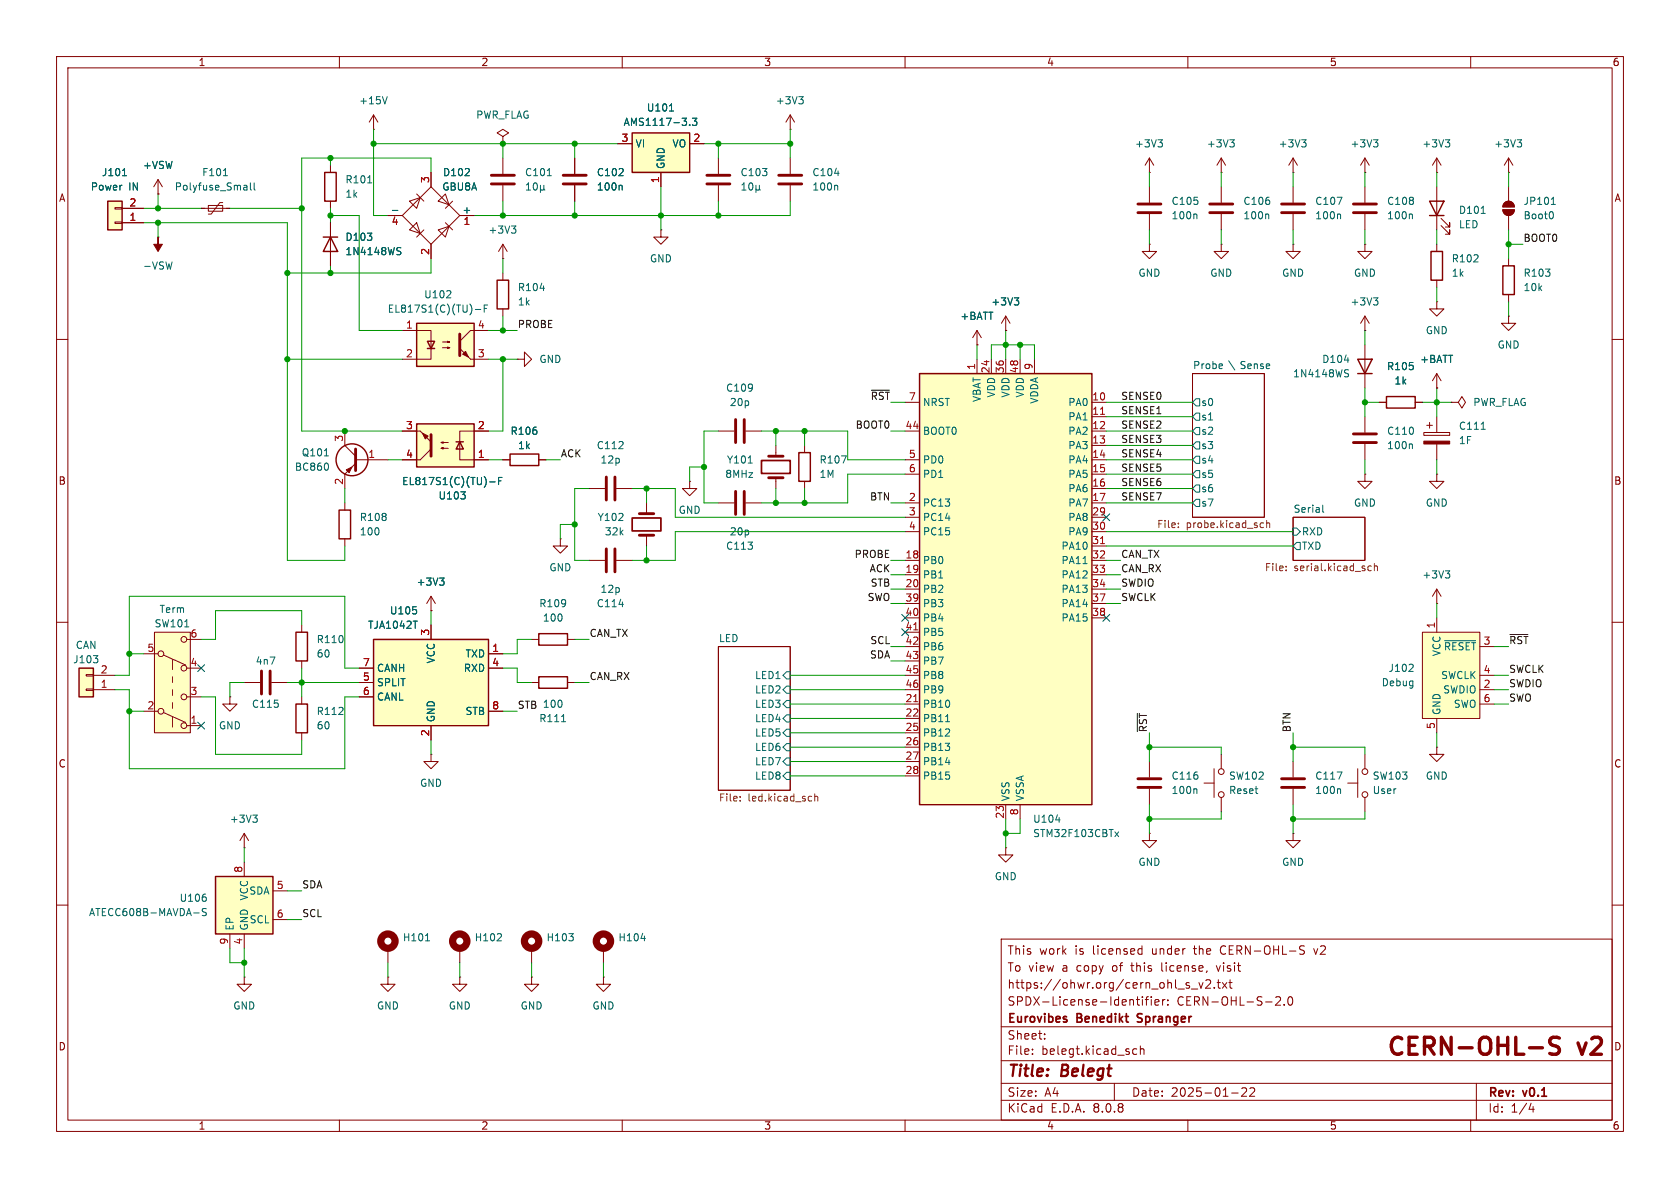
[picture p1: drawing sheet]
<svg xmlns="http://www.w3.org/2000/svg" width="297mm" height="210mm" viewBox="0 0 297 210" stroke-linecap="round" stroke-linejoin="round" font-family="sans-serif">
<g fill="none" stroke="#840000" stroke-width=".18">
<path d="M10 10h277v190h-277zM12 12h273v186h-273zM60 10v2M110 10v2M160 10v2M210 10v2M260 10v2M10 60h2M210.8 66h12.7v25.4h-12.7zM285 60h2M228.6 91.4h12.7v7.7h-12.7zM10 110h2"/>
<path d="M127 114.3h12.7v25.4h-12.7zM285 110h2M10 160h2M177 166h108v32h-108zM200.9 176.7h.6M201.3 177.7h.2M201.5 167.7l.4 .1M201.9 167.2v1.5M201.9 168.6l-.4 .1M202 176.2v.1M202 176.7v1M202.5 176.7h.5"/>
<path d="M203 176.2l-.3 .2v1.3M203.5 176.2v.1M203.5 176.7v1M204.2 177.2l.7-.1-.1-.3-.4-.1-.2 .2v.7h.6M205.5 176.7v1M206 176.7l-.3 .1-.2 .2M206.5 177.6v.1M206.5 176.8v.1M209.9 174.2l.3 .1 .1 .2-.2 .2h-.3M209.9 173.7l.3 .1M210.6 174.8h1.1M212 173.7l.3 1 .4-1"/>
<path d="M213.2 173.3l.5-.1 .3 .1v.3l-.9 1.1h.9M214.7 174.6v.1M215 170.7l.4 1M215.2 173.7h.5M215.4 173.2v1.3l.3 .2M216.1 173.7l.8 1M216.9 173.7l-.8 1M217.2 173.7h.6M217.5 173.2v1.3l.3 .2M225.5 176.3l.6-.1 .2 .1 .1 .3-.9 1.1h.9M227 177.6v.1M227.8 176.3l.2-.1a.81 .81 0 0 1 .6 .6 .81 .81 0 0 1-.3 .8l-.1 .1a.81 .81 0 0 1-.4-1.4z"/>
<path d="M229.9 167.8l.6 .3 .1 .3-.3 .3-.6-.1M229.9 167.3h.7M232.2 167.7l.4 1M285 160h2M60 198v2M110 198v2M160 198v2M177 194.5h108M177 191.5h108M177 187.5h108M177 181.5h108M182.5 186.3v.1"/>
<path d="M182.5 185.5v.1M184.7 183.6v.1M184.7 182.8v.1M197 191.5v3M201 185.5l-.5-.1-.3 .3v.4l.2 .2h.6M201.6 185.5l.2-.1 .4 .1v.9M201.6 184.9v1.5M210 198v2M217.7 193.2h1.2M219.5 192.4l.6-.1 .2 .1 .1 .3-.9 1.1h.9M221 192.4l.5-.1 .2 .1 .1 .3-.9 1.1h.9M260 198v2"/>
<path d="M261 191.5v6.5M270.7 195l-.4 1.1h.9M271 195.6v1"/>
</g>
<path d="M201.1 179.3v.5M201.1 180.6l.2 .1" fill="none" stroke="#840000" stroke-width=".3"/>
<path d="M270.4 185.2h2.3M275.7 183.5l-.4-.1h-.8a.73 .73 0 0 0-.5 .7 .73 .73 0 0 0 .5 .7 1.1 1.1 0 0 1 1.2 .7 .77 .77 0 0 1-.6 .9h-.7l-.4-.2" fill="none" stroke="#840000" stroke-width=".6"/>
<g fill="none" stroke="#006464" stroke-width=".18">
<path d="M211.5 75.6h.6v1.2h-.6l-.7-.6zM211.5 73h.6v1.3h-.6l-.7-.6zM211.5 78.1h.6v1.3h-.6l-.7-.7zM211.5 70.5h.6v1.3h-.6l-.7-.7zM216.1 64.4v.2l-.6 .1M211.5 85.7h.6v1.3h-.6l-.7-.6zM211.5 88.3h.6v1.2h-.6l-.7-.6zM211.5 80.6h.6v1.3h-.6l-.7-.6zM211.5 83.2h.6v1.3h-.6l-.7-.7zM228.6 93.3h.6l.7 .7-.7 .6h-.6zM229.2 95.9h.7v1.3h-.7l-.6-.7zM233.8 89.3v1.1l.2 .2"/>
<path d="M139.1 118.7h.6v1.3h-.6l-.7-.6zM139.1 131.4h.6v1.3h-.6l-.7-.6zM139.1 128.9h.6v1.3h-.6l-.7-.7zM139.1 136.5h.6v1.3h-.6l-.7-.6zM139.1 134h.6v1.3h-.6l-.7-.7zM139.1 121.3h.6v1.3h-.6l-.7-.7zM139.1 123.8h.6v1.3h-.6l-.7-.6zM139.1 126.4h.6v1.2h-.6l-.7-.6z"/>
</g>
<g fill="none" stroke="#725600" stroke-width=".18">
<path d="M208.3 93.1v.2M208.3 92.5v.1M223 92.4l.4 .1M223.4 93.2l-.4 .1M223.9 92.5l.2-.1 .3 .1 .1 .8M223.9 92v1.3M243 99.6v1.3M227.4 100.8v.1M227.4 100.1v.1M241.8 100.6l.3 .3 .3-.1M242.4 100.1l-.3-.1-.3 .3M243 100.2l.2-.2 .3 .1v.8"/>
<path d="M130.8 141.5v.1M130.8 140.8v.1M143.4 140.8h.1M143.5 141.5l-.1 .1M144 140.3v1.3M144 140.9l.2-.1h.3l.1 .8"/>
</g>
<path d="M38.1 154.9h10.2v10.2h-10.2z" fill="#ffffc2"/>
<path d="M38.1 154.9h10.2v10.2h-10.2z" fill="none" stroke="#840000" stroke-width=".25"/>
<path d="M43.2 152.4v2.5M48.3 157.5h2.5M40.6 165.1v2.5M43.2 165.1v2.5M48.3 162.6h2.5" fill="none" stroke="#840000" stroke-width=".18"/>
<path d="M36.4 158.7v.5M34.2 161.4h1M36.5 160.7l-.5-.1-.2 .1v.4l.6 .2 .1 .3-.3 .3-.4-.1" fill="none" stroke="#006464" stroke-width=".18"/>
<path d="M14 118.1h2.5v5.1h-2.5z" fill="#ffffc2"/>
<path d="M15.2 119.3h1.3v.2h-1.3zM16.5 119.4h3.8M15.2 121.8h1.3v.2h-1.3zM16.5 121.9h3.8" fill="none" stroke="#840000" stroke-width=".18"/>
<path d="M14 118.1h2.5v5.1h-2.5z" fill="none" stroke="#840000" stroke-width=".25"/>
<path d="M16.5 115.9h.8l-.4 .5M17.2 116.4l.1 .2-.1 .5" fill="none" stroke="#006464" stroke-width=".18"/>
<path d="M27.3 111.8h6.4v17.7h-6.4z" fill="#ffffc2"/>
<g fill="none" stroke="#840000" stroke-width=".18">
<path d="M127 27.9v2.8M127 32.8v2.8M139.7 27.9v2.8M139.7 32.8v2.8M27.9 41.9h.1M172.7 58.4l-.7 1.3M172.7 58.4v2.6M172.7 58.4l.8 1.3M177.8 58.4h.1M177.8 55.9l-.8 1.3M177.8 55.9v2.5M177.8 55.9l.8 1.3"/>
<path d="M127 76.2h2.8M131.8 76.2h2.8M137.2 78.7v1.9M142.2 78.7v1.3M172.7 61h.1M99.1 95.3v1.2h1.2l-1.2 1.3-1.3-1.3h1.3M99.1 95.3h.1M121.9 85.1v1.3h1.3l-1.3 1.2-1.3-1.2h1.3M121.9 85.1h.1M137.2 84.5v1.9M142.2 85.1v1.3M25.4 115.6h2.5"/>
<path d="M27.3 111.8h6.4v17.7h-6.4zM29 115.8l3.8 1.8M30.5 116.6v1.8M30.5 119.6v1.1M33 118.1h2.6M33 113h2.6M53.3 110.5v1.3M53.3 116.8v1.3M25.4 125.7h2.5M29 126l3.8 1.7M30.5 121.9v1M30.5 124.2v1"/>
<path d="M30.5 126.7v1.8M33 128.3h2.6M33 123.2h2.6M40.6 123.2v1.3h-1.2l1.2 1.2 1.3-1.2h-1.3M40.6 123.2h.1M43.2 120.7h2.8M48 120.7h2.8M53.3 123.2v1.3M53.3 129.5v1.3M203.2 134.6v2.8M203.2 139.4v2.8M177.8 149.9v1.2h1.3l-1.3 1.3-1.3-1.3h1.3"/>
<path d="M177.8 149.9h.1M203.2 147.3v1.3h1.3l-1.3 1.3-1.3-1.3h1.3M203.2 147.3h.1"/>
<circle cx="28.4" cy="115.6" r=".51"/>
<circle cx="32.5" cy="118.1" r=".51"/>
<circle cx="32.5" cy="113" r=".51"/>
<circle cx="28.4" cy="125.7" r=".51"/>
<circle cx="32.5" cy="123.2" r=".51"/>
<circle cx="32.5" cy="128.3" r=".51"/>
</g>
<g fill="none" stroke="#006464" stroke-width=".18">
<path d="M131.2 33.6h.7M131.2 32.7l.3-.4v1.3M132.6 32.4l.1-.1a.68 .68 0 0 1 .4 .7 .68 .68 0 0 1-.4 .6 .84 .84 0 0 1-.1-1.2zM133.6 33.4l.2 .2h.3l.1-.2M133.6 32.8v1.2M134.2 33.4l.2 .2M134.2 32.8v.6M147.6 30.6h.7M147.9 32.8l.2 .1v.7M30.4 46.3l-.3 1.3M179.3 52.6h.8l-.4 .5M179.9 53.1l.2 .3v.3l-.2 .2"/>
<path d="M132.3 81.9h.7M148.8 80.6h.8l-.5 1.3M32.7 110.8h.7M211.4 139.4l.2 .2v.7"/>
</g>
<path d="M141.2 80h2.1v5.1h-2.1zM52.3 111.8h2.1v5h-2.1zM52.3 124.5h2.1v5h-2.1z" fill="none" stroke="#840000" stroke-width=".25"/>
<path d="M125 32.5h4M125 31h4M137.7 32.5h4M137.7 31h4M130 74.2v4M131.6 74.2v4M135.9 84.5h2.5M135.9 80.6h2.5M46.2 118.6v4.1M47.8 118.6v4.1M201.2 139.2h4M201.2 137.7h4" fill="none" stroke="#840000" stroke-width=".51"/>
<path d="M134.6 81.4h5.1v2.3h-5.1z" fill="none" stroke="#840000" stroke-width=".3"/>
<path d="M27.9 41.9v1.3h.8l-.8 1.3-.7-1.3h.7z" fill="#840000" stroke="#840000" stroke-width=".18"/>
<path d="M73.7 57.2h10.1v7.6h-10.1z" fill="#ffffc2"/>
<path d="M73.7 57.2h10.1v7.6h-10.1zM75.6 60.3h1.2l-.6 1.3zM75.6 61.6h1.2M90.2 80.3h5v2h-5z" fill="none" stroke="#840000" stroke-width=".25"/>
<path d="M71.1 58.4h5.1v3.3M86.4 58.4h-3.2l-1.9 1.9M76.2 61.6v1.9h-5.1M78.2 61.5h1.3l-.4 .1v-.3l.4 .2M78.2 60.5h1.3l-.4 .1v-.3l.4 .2M83.2 63.5h3.2M88.9 81.3h1.3M95.2 81.3h1.3" fill="none" stroke="#840000" stroke-width=".18"/>
<g fill="#840000" stroke="#840000" stroke-width=".18">
<path d="M81.3 61.6l1.9 1.9z"/>
<path d="M82.3 62.1l.5 1-1-.5z"/>
</g>
<path d="M81.3 59.1v3.8" fill="none" stroke="#840000" stroke-width=".51"/>
<path d="M78.9 52.6h.8M79.6 51.5v.4M84 54.7h1M85.6 54.5h.4M86.2 53.9h-.6v1.3" fill="none" stroke="#006464" stroke-width=".18"/>
<path d="M73.7 74.9h10.1v7.7h-10.1z" fill="#ffffc2"/>
<path d="M87.9 49.5h2v5.1h-2zM73.7 74.9h10.1v7.7h-10.1zM80.6 78.1h1.3M81.3 78.1l.6 1.3h-1.3zM59.9 90.2h2.1v5.1h-2.1z" fill="none" stroke="#840000" stroke-width=".25"/>
<g fill="none" stroke="#840000" stroke-width=".18">
<path d="M27.9 34.3h.1M27.9 31.8l-.7 1.2M27.9 31.8v2.5M27.9 31.8l.8 1.2M35.6 36.8h5M36.8 36.3h2.6v1h-2.6zM39.4 35.8h-.5l-1.6 2h-.5M88.9 48.3v1.2M88.9 54.6v1.3M71.1 76.2h3.2M76.2 79.4l-1.9 1.9h-3.2M78 78.2l.4 .2v-.3l-.4 .1h1.2"/>
<path d="M78 79.2l.4 .2v-.3l-.4 .1h1.2M81.3 78v3.3h5.1M86.4 76.2h-5.1v1.9M91.4 63.5h1.3v-1.3l1.3 1.3-1.3 1.3v-1.3M91.4 63.5h.1M61 88.9v1.3M61 95.3v1.2M228.6 147.3v1.3h1.3l-1.3 1.3-1.3-1.3h1.3M228.6 147.3h.1"/>
</g>
<g fill="#840000" stroke="#840000" stroke-width=".18">
<path d="M74.3 76.2l1.9 1.9z"/>
<path d="M74.7 76.6l1 .5-.5 .5z"/>
</g>
<path d="M76.2 76.8v3.8" fill="none" stroke="#840000" stroke-width=".51"/>
<path d="M39.5 31.1h.7M43.5 32.8l.2 .1v.7M43.7 33.5l-.5 .1M43.7 33.1h-.5M44.3 32.3v1.1l.1 .2M44.9 32.3v1.1l.2 .2M95.5 51h.8M81.5 86.9h.7l-.4 .5M82.2 87.5v.6M86.6 85.2h.9M88.1 85h.5M88.7 84.4h-.6v1.3" fill="none" stroke="#006464" stroke-width=".18"/>
<path d="M19 35.6h2.6v5h-2.6z" fill="#ffffc2"/>
<g fill="none" stroke="#840000" stroke-width=".18">
<path d="M20.3 36.7h1.3v.3h-1.3zM20.3 39.2h1.3v.3h-1.3zM21.6 39.4h3.8M21.6 36.8h3.8M58.4 29.2v1.3M58.4 35.6v1.2M58.4 39.4v7.6M66 22.9h.1M66 20.3l-.7 1.3M66 20.3v2.6M66 20.3l.8 1.3M68.6 38.1h2.5"/>
<path d="M72.4 35.6l1.9-.7-.6 1.9zM73.7 39.4l.6 1.9-1.9-.7zM73.7 34.3l1.2 1.3M76.2 33l5.1 5.1-5.1 5.1-5.1-5.1zM76.2 30.5v2.5M77.5 35.6l1.2-1.3 .7 1.9zM78.7 39.4l1.3 1.2M80 35.6l-1.3 1.2M81.3 38.1h2.5M88.9 24.1l1-.6-1-.6-1 .6 1 .6v1.3M88.9 25.4h.1M88.9 27.9v2.8"/>
<path d="M88.9 32.8v2.8M228.6 30.5h.1M228.6 27.9v2.6M228.6 33v2.8M228.6 37.8v2.8M228.6 27.9l-.8 1.3M228.6 27.9l.8 1.3M241.3 30.5h.1M241.3 27.9l-.8 1.3M241.3 27.9v2.6M241.3 33v2.8M241.3 37.8v2.8"/>
<path d="M241.3 27.9l.8 1.3M254 30.5h.1M254 27.9v2.6M254 33v7.6M254 27.9l-.8 1.3M254 27.9l.8 1.3M254.8 39.9l1.5 1.5v-.8v.8h-.8M254.8 38.6l1.5 1.5v-.7v.7h-.8M265.7 37.1h2a1.02 1.02 0 0 1-1 1 1.02 1.02 0 0 1-1-1zM266 35.9a1.02 1.02 0 0 1 1.1-.3 1.02 1.02 0 0 1 .6 1h-2zM266.7 30.5h.1M266.7 27.9l-.8 1.3"/>
<path d="M266.7 27.9v2.6M266.7 33v2.6M266.7 38.1v2.5M266.7 27.9l.8 1.3M74.9 40.6l-1.2 1.3M76.2 43.2v2.5M77.5 40.6l1.9-.6-.7 1.9zM88.9 45.7h.1M88.9 43.2v2.5M88.9 43.2l-.8 1.3M88.9 43.2l.8 1.3M228.6 43.2v1.3h1.3l-1.3 1.2-1.3-1.2h1.3"/>
<path d="M228.6 43.2h.1M241.3 43.2v1.3h1.3l-1.3 1.2-1.3-1.2h1.3M241.3 43.2h.1M254 53.3v1.3h1.3l-1.3 1.3-1.3-1.3h1.3M254 53.3h.1M254 43.2v1.3M254 49.5v1.3M266.7 45.7v1.3M266.7 52.1v1.2M254 68.6h.1M254 66l-.8 1.3M254 66v2.6"/>
<path d="M254 66l.8 1.3M256.5 71.1h1.3l.6-1 .7 1-.7 1-.6-1M256.5 71.1h.1M254 106.7h.1M254 104.1v2.6M254 104.1l-.8 1.3M254 104.1l.8 1.3M43.2 149.9h.1M43.2 147.3l-.8 1.3M43.2 147.3v2.6M43.2 147.3l.7 1.3"/>
</g>
<path d="M19 35.6h2.6v5h-2.6zM57.4 30.5h2v5.1h-2zM252.7 35.6h2.6l-1.3 2.5zM252.7 38.1h2.6M57.1 41.9h2.6M58.4 41.9l1.3 2.6h-2.6zM253 44.5h2v5h-2zM265.7 47h2v5.1h-2z" fill="none" stroke="#840000" stroke-width=".25"/>
<g fill="none" stroke="#006464" stroke-width=".18">
<path d="M68.5 17.1l-.5 1.3M21.7 31.1h.7M65 32.3h.7M69.4 37.2h.9M90.4 39.9h.8l-.4 .5M93.1 33.6h.7M93.1 32.7l.3-.4v1.3M94.5 32.4l.1-.1a.68 .68 0 0 1 .4 .7 .68 .68 0 0 1-.4 .6 .84 .84 0 0 1-.1-1.2zM95.5 33.4l.2 .2h.3l.1-.2M95.5 32.8v1.2M96.1 33.4l.2 .2M96.1 32.8v.6"/>
<path d="M96.8 31.1h.7M230.1 24.7h.8l-.4 .5M230.7 25.2l.2 .2v.3l-.2 .3M236.4 34.9h.8l-.5 1.2M236.8 37.8l.2 .2v.7M242.8 24.7h.8l-.4 .5M243.4 25.2l.2 .2v.3l-.2 .3M249.5 37.8l.2 .2v.7M255.5 24.7h.8l-.4 .5M256.1 25.2l.2 .2v.3l-.2 .3M261.9 37.7h.7M268.2 24.7h.8l-.4 .5"/>
<path d="M268.8 25.2l.2 .2v.3l-.2 .3M274.2 36.1h.8M274.3 37.4a.79 .79 0 0 1 0 1.3M274.5 35.1l.1-.2v1.2M70.4 44.4l.3 .1 .2 .3-.3 .2h-.3M70.4 43.8h.5M91 40.4l.2 .3v.3l-.2 .2M255.5 100.9h.8l-.4 .5M256.1 101.4l.2 .2v.3l-.2 .3M44.7 144.1h.8l-.4 .5M45.2 144.6l.3 .2v.3l-.3 .3"/>
</g>
<path d="M86.9 32.5h4M86.9 31h4M226.6 37.6h4M226.6 36.1h4M239.3 37.6h4M239.3 36.1h4" fill="none" stroke="#840000" stroke-width=".51"/>
<g fill="#840000" stroke="#840000" stroke-width=".18">
<path d="M265.7 37.1h2a1.02 1.02 0 0 1-1 1 1.02 1.02 0 0 1-1-1z"/>
<path d="M266 35.9a1.02 1.02 0 0 1 1.1-.3 1.02 1.02 0 0 1 .6 1h-2z"/>
</g>
<path d="M251.5 111.8h10.1v15.2h-10.1z" fill="#ffffc2"/>
<g fill="none" stroke="#840000" stroke-width=".18">
<path d="M251.5 111.8h10.1v15.2h-10.1zM254 109.2v2.6M261.6 114.3h2.6M261.6 119.4h2.6M238.3 138.4h1.7M240 135.9v5.1M241.3 133.4v2.5M254 132.1v1.3h1.3l-1.3 1.2-1.3-1.2h1.3M254 132.1h.1M254 127v2.5M261.6 121.9h2.6M261.6 124.5h2.6"/>
<path d="M241.3 141v2.5"/>
<circle cx="241.3" cy="136.4" r=".51"/>
<circle cx="241.3" cy="140.5" r=".51"/>
</g>
<path d="M249.7 117.5l.1 .2v.3l-.7 .7h.7M255.4 113.3h5.5" fill="none" stroke="#006464" stroke-width=".18"/>
<path d="M162.6 66h30.4v76.2h-30.4z" fill="#ffffc2"/>
<path d="M162.6 66h30.4v76.2h-30.4zM240 63.5h2.6l-1.3 2.5zM240 66h2.6M245.1 70.1h5.1v2h-5.1z" fill="none" stroke="#840000" stroke-width=".25"/>
<g fill="none" stroke="#840000" stroke-width=".18">
<path d="M203.2 30.5h.1M203.2 27.9l-.8 1.3M203.2 27.9v2.6M203.2 33v2.8M203.2 37.8v2.8M203.2 27.9l.8 1.3M215.9 30.5h.1M215.9 27.9l-.8 1.3M215.9 27.9v2.6M215.9 33v2.8M215.9 37.8v2.8M215.9 27.9l.8 1.3"/>
<path d="M116.8 40.6v1.3h1.3l-1.3 1.3-1.2-1.3h1.2M116.8 40.6h.1M203.2 43.2v1.3h1.3l-1.3 1.2-1.3-1.2h1.3M203.2 43.2h.1M215.9 43.2v1.3h1.3l-1.3 1.2-1.3-1.2h1.3M215.9 43.2h.1M241.3 58.4h.1M241.3 55.9v2.5M241.3 55.9l-.8 1.3M241.3 55.9l.8 1.3M266.7 55.9v1.3h1.3l-1.3 1.2-1.3-1.2h1.3M266.7 55.9h.1"/>
<path d="M160 71.1h2.6M160 76.2h2.6M172.7 63.5v2.5M175.3 63.5v2.5M177.8 63.5v2.5M180.3 63.5v2.5M182.9 63.5v2.5M193 71.1h2.6M193 73.7h2.6M193 76.2h2.6M193 78.7h2.6M241.3 61v7.6"/>
<path d="M241.3 73.7v2.8M241.3 78.5v2.8M243.8 71.1h1.3M250.2 71.1h1.3M251.7 76.5h4.6v.5h-4.6zM252.2 75.2h1M252.7 74.7v1M254 73.7v2.8M254 78.5v2.8M104.1 99.1h2.8M109 99.1h2.8M127 88.9h2.8"/>
<path d="M131.8 88.9h2.8M160 81.3h2.6M160 83.8h2.6M160 88.9h2.6M160 99.1h2.6M160 91.4h2.6M160 94h2.6M193 81.3h2.6M193 83.8h2.6M193 86.4h2.6M193 88.9h2.6M193 99.1h2.6"/>
<path d="M193 91.4h2.6M193 94h2.6M193 96.5h2.6M241.3 83.8v1.3h1.3l-1.3 1.3-1.3-1.3h1.3M241.3 83.8h.1M254 83.8v1.3h1.3l-1.3 1.3-1.3-1.3h1.3M254 83.8h.1M76.2 108h.1M76.2 105.4l.8 1.3M76.2 105.4v2.6M76.2 105.4l-.8 1.3M160 101.6h2.6"/>
<path d="M160 104.1h2.6M160 106.7h2.6M160 109.2h2.6M160 111.8h2.6M160 114.3h2.6M160 116.8h2.6M160 119.4h2.6M193 101.6h2.6M193 104.1h2.6M193 106.7h2.6M193 109.2h2.6M76.2 133.4v1.2h-1.3l1.3 1.3 1.3-1.3h-1.3"/>
<path d="M76.2 133.4h.1M160 124.5h2.6M160 127h2.6M160 129.5h2.6M160 132.1h2.6M160 134.6h2.6M160 137.2h2.6M160 121.9h2.6M212.9 138.4h1.7M214.6 135.9v5.1M215.9 133.4v2.5M228.6 134.6v2.8"/>
<path d="M228.6 139.4v2.8M177.8 142.2v2.6M180.3 142.2v2.6M215.9 141v2.5M43.2 172.7v1.3h1.2l-1.2 1.3-1.3-1.3h1.3M43.2 172.7h.1M68.6 172.7v1.3h1.2l-1.2 1.3-1.3-1.3h1.3M68.6 172.7h.1M68.6 167.6v2.6M81.3 172.7v1.3h1.2l-1.2 1.3-1.3-1.3h1.3M81.3 172.7h.1M81.3 167.6v2.6"/>
<path d="M106.7 172.7v1.3h1.2l-1.2 1.3-1.3-1.3h1.3M106.7 172.7h.1"/>
<circle cx="215.9" cy="136.4" r=".51"/>
<circle cx="215.9" cy="140.5" r=".51"/>
</g>
<path d="M194.6 73.2h.7M194.6 96.1h.7M161.5 111.3h.8M161.5 124h.8" fill="none" stroke="#a90000" stroke-width=".18"/>
<g fill="none" stroke="#006464" stroke-width=".18">
<path d="M204.7 24.7h.8l-.4 .5M205.3 25.2l.2 .2v.3l-.2 .3M211.4 37.8l.2 .2v.7M217.4 24.7h.8l-.4 .5M218 25.2l.2 .2v.3l-.2 .3M224.1 37.8l.2 .2v.7M242.8 52.6h.8l-.4 .5M243.4 53.1l.2 .3v.3l-.2 .2M237.7 63.7h.8M237.9 66l.4 .1 .1 .3-.2 .2h-.3M237.9 65.3l.5 .1M249.5 78.5l.2 .2v.6"/>
<path d="M261.9 75.9h.7M191.5 99.6h.7M77.7 102.2h.8l-.4 .5M78.3 102.7l.2 .2v.3l-.2 .2M109.4 106.8h.8M167.2 127.6h.7M236.4 136.5h.8l-.5 1.2M236.8 139.4l.2 .2v.7M186.6 144.9h.8M197.1 147.1l.7 .8M197.8 147.1l-.7 .8M75.2 166.3h.7"/>
<path d="M87.9 166.3h.7M88.6 165.2v.4"/>
</g>
<path d="M201.2 37.6h4M201.2 36.1h4M213.9 37.6h4M213.9 36.1h4M239.3 78.2h4M239.3 76.7h4M107.2 97v4.1M108.7 97v4.1M130 86.9v4M131.6 86.9v4M226.6 139.2h4M226.6 137.7h4" fill="none" stroke="#840000" stroke-width=".51"/>
<path d="M251.7 78h4.6v.5h-4.6z" fill="#840000" stroke="#840000" stroke-width=".18"/>
<g fill="none" stroke="#840000" stroke-width="1.3">
<circle cx="68.6" cy="166.4" r="1.27"/>
<circle cx="81.3" cy="166.4" r="1.27"/>
</g>
<path d="M66 113h20.4v15.3h-20.4z" fill="#ffffc2"/>
<path d="M66 113h20.4v15.3h-20.4z" fill="none" stroke="#840000" stroke-width=".25"/>
<path d="M139.7 22.9h.1M139.7 20.3l-.8 1.3M139.7 20.3v2.6M139.7 20.3l.8 1.3M63.5 118.1h2.5M76.2 110.5v2.5M86.4 115.6h2.5M86.4 118.1h2.5M63.5 120.7h2.5M63.5 123.2h2.5M76.2 128.3v2.5M86.4 125.7h2.5" fill="none" stroke="#840000" stroke-width=".18"/>
<path d="M141.2 17.1h.8l-.4 .5M141.8 17.6l.2 .2v.3l-.2 .3M73 109.8h.8M73.6 107.9v.5" fill="none" stroke="#006464" stroke-width=".18"/>
<path d="M111.8 23.5h10.1v7h-10.1z" fill="#ffffc2"/>
<g fill="none" stroke="#840000" stroke-width=".25">
<path d="M111.8 23.5h10.1v7h-10.1zM95.2 119.6h5.1v2.1h-5.1zM95.2 112h5.1v2h-5.1z"/>
<circle cx="62.2" cy="81.3" r="2.82"/>
</g>
<g fill="none" stroke="#840000" stroke-width=".18">
<path d="M21.6 39.4h3.8M21.6 36.8h3.8M27.9 34.3h.1M58.4 39.4v2.5M68.6 38.1h2.5M76.2 30.5v2.5M81.3 38.1h2.5M101.6 27.9v2.8M101.6 32.8v2.8M109.2 25.4h2.6M116.8 30.5v2.5M121.9 25.4h2.6"/>
<path d="M58.4 44.5v2.5M76.2 43.2v2.5M177.8 58.4h.1M61 76.2v2.5l1.9 1.9M71.1 76.2h2.6M83.8 76.2h2.6M172.7 61h.1M243.8 71.1h1.3M250.2 71.1h1.3M254 68.6h.1M62.9 81.9l-1.9 1.9v2.6M62.9 81.3h5.7"/>
<path d="M71.1 81.3h2.6M83.8 81.3h2.6M88.9 81.3h1.3M95.2 81.3h1.3M104.1 86.4h2.8M109 86.4h2.8M114.3 88.9v1.9M114.3 94.6v1.9M63.5 118.1h2.5M76.2 108h.1M76.2 110.5v2.5M86.4 115.6h2.5"/>
<path d="M86.4 118.1h2.5M94 113h1.2M100.3 113h1.3M63.5 120.7h2.5M63.5 123.2h2.5M76.2 128.3v2.5M86.4 125.7h2.5M94 120.7h1.2M100.3 120.7h1.3M94 172.7v1.3h1.2l-1.2 1.3-1.3-1.3h1.3M94 172.7h.1M94 167.6v2.6"/>
<path d="M106.7 167.6v2.6"/>
</g>
<g fill="none" stroke="#006464" stroke-width=".18">
<path d="M118.4 19.6h.7M21.7 31.1h.7M69.4 37.2h.9M109.8 32.8l.2 .1v.7M121.9 22v.2M122.4 20.9h.8l-.4 .5 .3 .1v.5l-.2 .2-.5-.2M70.4 44.4l.3 .1 .2 .3-.3 .2h-.3M70.4 43.8h.5M179.3 52.6h.8l-.4 .5M179.9 53.1l.2 .3v.3l-.2 .2M57.3 80.6h.8M57.9 82l.2 .3-.2 .7"/>
<path d="M81.5 86.9h.7l-.4 .5M82.2 87.5v.6M86.6 85.2h.9M88.1 85h.5M88.7 84.4h-.6v1.3M73 109.8h.8M73.6 107.9v.5M77.7 102.2h.8l-.4 .5M78.3 102.7l.2 .2v.3l-.2 .2M99.3 127.6h.7M100.6 165h.7l-.4 .5M101.3 165.6v.6"/>
<path d="M113.3 165.9h.8"/>
</g>
<path d="M99.6 32.5h4M99.6 31h4M62.9 79.4v3.8M107.2 84.3v4.1M108.7 84.3v4.1M113 94.6h2.6M113 90.8h2.6" fill="none" stroke="#840000" stroke-width=".51"/>
<g fill="none" stroke="#840000" stroke-width="1.3">
<circle cx="94" cy="166.4" r="1.27"/>
<circle cx="106.7" cy="166.4" r="1.27"/>
</g>
<path d="M111.8 91.6h5v2.3h-5z" fill="none" stroke="#840000" stroke-width=".3"/>
<path d="M61.2 83.1l1-.5-.5 1z" fill="#840000" stroke="#840000" stroke-width=".18"/>
<path d="M154.1 69h3.2M266.9 112.2h3.2M201.1 126.1v3.2" fill="none" stroke="#0f0f0f" stroke-width=".18"/>
<g fill="none" stroke="#009600" stroke-width=".18">
<path d="M25.4 39.4h25.4v59.7h10.2v-2.6M25.4 36.8h10.2M27.9 34.3v2.5M27.9 39.4v2.5M40.6 36.8h12.7M58.4 38.1h5.1v20.3h7.6M58.4 27.9v1.3M58.4 36.8v2.6M66 25.4h43.2M66 22.9v15.2h2.6M76.2 30.5v-2.6h-22.9v48.3h17.8M88.9 25.4v2.5"/>
<path d="M88.9 35.6v2.5M101.6 25.4v2.5M101.6 35.6v2.5M116.8 33v7.6M124.5 25.4h15.2M127 25.4v2.5M127 35.6v2.5M139.7 35.6v2.5h-55.9M139.7 22.9v5M203.2 30.5v2.5M215.9 30.5v2.5M228.6 30.5v2.5"/>
<path d="M241.3 30.5v2.5M254 30.5v2.5M266.7 30.5v2.5M58.4 47v1.3M76.2 45.7v2.6h-25.4M86.4 58.4h5M88.9 45.7v2.6M88.9 55.9v2.5M177.8 58.4v5.1M203.2 40.6v2.6M215.9 40.6v2.6M228.6 40.6v2.6"/>
<path d="M241.3 40.6v2.6M241.3 58.4v2.6M254 40.6v2.6M254 50.8v2.5M266.7 40.6v5.1M266.7 53.3v2.6M266.7 43.2h2.5M50.8 63.5h20.3M86.4 63.5h5M88.9 63.5v12.7h-2.5M127 76.2h-2.5v12.7h2.5M134.6 76.2h15.3v5.1h10.1"/>
<path d="M137.2 76.2v2.5M142.2 76.2v2.5M157.5 76.2h2.5M172.7 61v2.5M175.3 63.5v-2.5h7.6v2.5M180.3 61v2.5M195.6 71.1h15.2M195.6 78.7h15.2M195.6 73.7h15.2M195.6 76.2h15.2M241.3 68.6v5.1M241.3 71.1h2.5"/>
<path d="M251.5 71.1h5M254 68.6v5.1M61 86.4v2.5M68.6 81.3h2.5M86.4 81.3h2.5M96.5 81.3h2.6M101.6 92.7h-2.5v2.6M104.1 86.4h-2.5v12.7h2.5M111.8 86.4h7.6v5h40.6M114.3 86.4v2.5M114.3 96.5v2.6M124.5 82.6h-2.6v2.5"/>
<path d="M137.2 86.4v2.5M142.2 86.4v2.5M157.5 88.9h2.5M157.5 99.1h2.5M160 83.8h-10.1v5.1h-15.3M160 94h-40.6v5.1h-7.6M195.6 83.8h15.2M195.6 81.3h15.2M195.6 86.4h15.2M195.6 88.9h15.2M195.6 96.5h33M195.6 94h33"/>
<path d="M195.6 99.1h2.5M241.3 81.3v2.5M254 81.3v2.5M22.9 115.6h2.5M53.3 110.5v-2.5h-15.2v5h-2.5M53.3 118.1v5.1M63.5 118.1h-2.5v-12.7h-38.1v14h-2.6M76.2 108v2.5M88.9 118.1h2.5v2.6h2.6M94 113h-2.6v2.6h-2.5M101.6 113h2.5M139.7 119.4h20.3"/>
<path d="M157.5 101.6h2.5M157.5 114.3h2.5M157.5 106.7h2.5M157.5 104.1h2.5M157.5 116.8h2.5M195.6 101.6h2.5M195.6 106.7h2.5M195.6 104.1h2.5M254 106.7v2.5M264.2 114.3h2.5M264.2 119.4h2.5M20.3 121.9h2.6v14h38.1v-12.7h2.5"/>
<path d="M22.9 125.7h2.5M35.6 123.2h2.5v10.2h15.2v-2.6M43.2 120.7h-2.6v2.5M50.8 120.7h12.7M76.2 130.8v2.6M88.9 125.7h2.5M101.6 120.7h2.5M139.7 132.1h20.3M139.7 124.5h20.3M139.7 121.9h20.3M139.7 137.2h20.3M139.7 134.6h20.3"/>
<path d="M139.7 127h20.3M139.7 129.5h20.3M203.2 132.1h12.7v1.3M203.2 129.5v5.1M228.6 132.1h12.7v1.3M228.6 129.5v5.1M254 129.5v2.6M264.2 124.5h2.5M264.2 121.9h2.5M43.2 149.9v2.5M50.8 157.5h2.5M177.8 144.8v5.1"/>
<path d="M180.3 144.8v2.5h-2.5M203.2 142.2v5.1M215.9 143.5v1.3h-12.7M228.6 142.2v5.1M241.3 143.5v1.3h-12.7M40.6 167.6v2.6h2.6M43.2 167.6v5.1M50.8 162.6h2.5M68.6 170.2v2.5M81.3 170.2v2.5M94 170.2v2.5M106.7 170.2v2.5"/>
</g>
<path d="M195 90.8l1.2 1.2M196.2 90.8l-1.2 1.2M35 117.5l1.2 1.2M36.2 117.5l-1.2 1.2M159.4 108.6l1.2 1.2M159.4 111.2l1.2 1.2M160.6 108.6l-1.2 1.2M160.6 111.2l-1.2 1.2M195 108.6l1.2 1.2M196.2 108.6l-1.2 1.2M35 127.7l1.2 1.2M36.2 127.7l-1.2 1.2" fill="none" stroke="#000084" stroke-width=".18"/>
<g fill="#009600" stroke="#009600" stroke-width=".18">
<circle cx="22.9" cy="115.6" r=".46"/>
<circle cx="137.2" cy="76.2" r=".46"/>
<circle cx="137.2" cy="88.9" r=".46"/>
<circle cx="101.6" cy="25.4" r=".46"/>
<circle cx="101.6" cy="38.1" r=".46"/>
<circle cx="114.3" cy="99.1" r=".46"/>
<circle cx="124.5" cy="82.6" r=".46"/>
<circle cx="116.8" cy="38.1" r=".46"/>
<circle cx="114.3" cy="86.4" r=".46"/>
<circle cx="101.6" cy="92.7" r=".46"/>
<circle cx="88.9" cy="58.4" r=".46"/>
<circle cx="58.4" cy="38.1" r=".46"/>
<circle cx="88.9" cy="63.5" r=".46"/>
<circle cx="58.4" cy="48.3" r=".46"/>
<circle cx="50.8" cy="48.3" r=".46"/>
<circle cx="53.3" cy="36.8" r=".46"/>
<circle cx="61" cy="76.2" r=".46"/>
<circle cx="50.8" cy="63.5" r=".46"/>
<circle cx="27.9" cy="39.4" r=".46"/>
<circle cx="53.3" cy="120.7" r=".46"/>
<circle cx="27.9" cy="36.8" r=".46"/>
<circle cx="58.4" cy="27.9" r=".46"/>
<circle cx="88.9" cy="25.4" r=".46"/>
<circle cx="66" cy="25.4" r=".46"/>
<circle cx="88.9" cy="38.1" r=".46"/>
<circle cx="43.2" cy="170.2" r=".46"/>
<circle cx="22.9" cy="125.7" r=".46"/>
<circle cx="142.2" cy="76.2" r=".46"/>
<circle cx="177.8" cy="61" r=".46"/>
<circle cx="127" cy="25.4" r=".46"/>
<circle cx="139.7" cy="25.4" r=".46"/>
<circle cx="127" cy="38.1" r=".46"/>
<circle cx="177.8" cy="147.3" r=".46"/>
<circle cx="203.2" cy="144.8" r=".46"/>
<circle cx="203.2" cy="132.1" r=".46"/>
<circle cx="180.3" cy="61" r=".46"/>
<circle cx="142.2" cy="88.9" r=".46"/>
<circle cx="241.3" cy="71.1" r=".46"/>
<circle cx="254" cy="71.1" r=".46"/>
<circle cx="266.7" cy="43.2" r=".46"/>
<circle cx="228.6" cy="132.1" r=".46"/>
<circle cx="228.6" cy="144.8" r=".46"/>
</g>
<g font-size="4.2" fill="#840000">
<text x="245" y="187.4">CERN-OHL-S</text>
<text x="279.3" y="187.4">v2</text>
</g>
<g font-size="2.8" fill="#840000">
<text x="178" y="190.9">Title:</text>
<text x="187.7" y="190.9">Belegt</text>
</g>
<g font-size="2.1" fill="#840000">
<text x="178" y="172">To view</text>
<text x="178" y="169">This</text>
<text x="183.7" y="169">work</text>
<text x="187.8" y="172">a</text>
<text x="190.1" y="169">is</text>
<text x="190.5" y="172">copy</text>
<text x="193.3" y="169">licensed</text>
<text x="196.9" y="172">of</text>
<text x="200.4" y="172">this</text>
<text x="203.9" y="169">under</text>
<text x="205.9" y="172">license,</text>
<text x="211.5" y="169">the</text>
<text x="215.8" y="172">visit</text>
<text x="216.3" y="169">CERN-OHL-S</text>
<text x="233" y="169">v2</text>
<text x="178" y="178">SPDX-License-Identifier:</text>
<text x="178" y="175">https://ohwr.org/cern_ohl_s_v2.txt</text>
<text x="208" y="178">CERN-OHL-S-2.0</text>
<text x="178" y="184">Sheet:</text>
<text x="178" y="181.2">Eurovibes</text>
<text x="190.5" y="181.2">Benedikt</text>
<text x="201.8" y="181.2">Spranger</text>
<text x="178" y="186.7">File:</text>
<text x="184.1" y="186.7">belegt.kicad_sch</text>
<text x="178" y="196.9">KiCad</text>
<text x="178" y="194.1">Size:</text>
<text x="184.7" y="194.1">A4</text>
<text x="185.7" y="196.9">E.D.A.</text>
<text x="193.3" y="196.9">8.0.8</text>
<text x="200" y="194.1">Date:</text>
<text x="207" y="194.1">2025-01-22</text>
<text x="263" y="194.3">Rev:</text>
<text x="263" y="196.9">Id:</text>
<text x="267.1" y="196.9">1/4</text>
<text x="269.4" y="194.3">v0.1</text>
</g>
<g font-size="1.8" fill="#840000">
<text x="35" y="11.9">1</text>
<text x="85" y="11.9">2</text>
<text x="135" y="11.9">3</text>
<text x="185" y="11.9">4</text>
<text x="235" y="11.9">5</text>
<text x="285" y="11.9">6</text>
<text x="10.3" y="35.9">A</text>
<text x="285.3" y="35.9">A</text>
<text x="10.3" y="85.9">B</text>
<text x="285.3" y="85.9">B</text>
<text x="10.3" y="135.9">C</text>
<text x="285.3" y="135.9">C</text>
<text x="10.3" y="185.9">D</text>
<text x="285.3" y="185.9">D</text>
<text x="35" y="199.9">1</text>
<text x="85" y="199.9">2</text>
<text x="135" y="199.9">3</text>
<text x="185" y="199.9">4</text>
<text x="235" y="199.9">5</text>
<text x="285" y="199.9">6</text>
</g>
<g font-size="1.8" fill="#006464">
<text x="63.4" y="18.6">+15V</text>
<text x="84.1" y="21.2">PWR_FLAG</text>
<text x="110.1" y="22.5">AMS1117-3.3</text>
<text x="114.3" y="19.9">U101</text>
<text x="137.1" y="18.6">+3V3</text>
<text x="112.3" y="26.3">VI</text>
<text x="117.7" y="30" transform="rotate(-90 117.7 30)">GND</text>
<text x="118.8" y="26.3">VO</text>
<text x="200.6" y="26.3">+3V3</text>
<text x="213.3" y="26.3">+3V3</text>
<text x="226" y="26.3">+3V3</text>
<text x="238.7" y="26.3">+3V3</text>
<text x="251.4" y="26.3">+3V3</text>
<text x="264.1" y="26.3">+3V3</text>
<text x="16" y="33.9">Power</text>
<text x="17.9" y="31.3">J101</text>
<text x="22.7" y="33.9">IN</text>
<text x="25.2" y="30.1">+VSW</text>
<text x="30.8" y="33.9">Polyfuse_Small</text>
<text x="35.6" y="31.3">F101</text>
<text x="61" y="32.6">R101</text>
<text x="61" y="35.2">1k</text>
<text x="78.1" y="33.9">GBU8A</text>
<text x="78.2" y="31.3">D102</text>
<text x="92.7" y="31.3">C101</text>
<text x="105.4" y="31.3">C102</text>
<text x="105.4" y="33.9">100n</text>
<text x="130.8" y="31.3">C103</text>
<text x="143.5" y="31.3">C104</text>
<text x="143.5" y="33.9">100n</text>
<text x="81.7" y="37.8">+</text>
<text x="86.3" y="41.5">+3V3</text>
<text x="207" y="36.4">C105</text>
<text x="207" y="39">100n</text>
<text x="219.7" y="36.4">C106</text>
<text x="219.7" y="39">100n</text>
<text x="232.4" y="36.4">C107</text>
<text x="232.4" y="39">100n</text>
<text x="245.1" y="36.4">C108</text>
<text x="245.1" y="39">100n</text>
<text x="257.8" y="38">D101</text>
<text x="257.8" y="40.6">LED</text>
<text x="269.2" y="36.4">JP101</text>
<text x="269.2" y="39">Boot0</text>
<text x="25.2" y="47.9">-VSW</text>
<text x="61" y="42.8">D103</text>
<text x="61" y="45.3">1N4148WS</text>
<text x="114.8" y="46.6">GND</text>
<text x="256.5" y="46.6">R102</text>
<text x="74.9" y="52.9">U102</text>
<text x="91.4" y="51.7">R104</text>
<text x="201.2" y="49.1">GND</text>
<text x="213.9" y="49.1">GND</text>
<text x="226.6" y="49.1">GND</text>
<text x="239.3" y="49.1">GND</text>
<text x="256.5" y="49.1">1k</text>
<text x="269.2" y="49.1">R103</text>
<text x="269.2" y="51.7">10k</text>
<text x="68.4" y="55.5">EL817S1(C)(TU)-F</text>
<text x="91.4" y="54.2">1k</text>
<text x="169.7" y="56.7">+BATT</text>
<text x="175.2" y="54.2">+3V3</text>
<text x="238.7" y="54.2">+3V3</text>
<text x="252" y="59.3">GND</text>
<text x="95.3" y="64.4">GND</text>
<text x="210.8" y="65.3">Probe</text>
<text x="217.4" y="65.3">\</text>
<text x="219.5" y="65.3">Sense</text>
<text x="233.6" y="64.4">D104</text>
<text x="245.1" y="65.6">R105</text>
<text x="251" y="64.4">+BATT</text>
<text x="264.7" y="61.8">GND</text>
<text x="128.3" y="69.4">C109</text>
<text x="128.9" y="72">20p</text>
<text x="163.1" y="72">NRST</text>
<text x="173.6" y="71.2" transform="rotate(-90 173.6 71.2)">VBAT</text>
<text x="176.1" y="70.4" transform="rotate(-90 176.1 70.4)">VDD</text>
<text x="178.7" y="70.4" transform="rotate(-90 178.7 70.4)">VDD</text>
<text x="181.2" y="70.4" transform="rotate(-90 181.2 70.4)">VDD</text>
<text x="183.7" y="71.5" transform="rotate(-90 183.7 71.5)">VDDA</text>
<text x="188.8" y="72">PA0</text>
<text x="212.3" y="72">s0</text>
<text x="228.5" y="66.9">1N4148WS</text>
<text x="246.4" y="68.2">1k</text>
<text x="260.4" y="72">PWR_FLAG</text>
<text x="90.2" y="77.1">R106</text>
<text x="163.1" y="77.1">BOOT0</text>
<text x="188.8" y="74.5">PA1</text>
<text x="188.8" y="77.1">PA2</text>
<text x="212.3" y="77.1">s2</text>
<text x="212.3" y="74.5">s1</text>
<text x="245.1" y="77.1">C110</text>
<text x="257.8" y="76.2">C111</text>
<text x="52" y="83.4">BC860</text>
<text x="53.2" y="80.9">Q101</text>
<text x="91.5" y="79.6">1k</text>
<text x="105.4" y="79.6">C112</text>
<text x="106.1" y="82.1">12p</text>
<text x="128.4" y="82.1">Y101</text>
<text x="144.8" y="82.1">R107</text>
<text x="163.1" y="82.1">PD0</text>
<text x="188.8" y="79.6">PA3</text>
<text x="188.8" y="82.1">PA4</text>
<text x="212.3" y="79.6">s3</text>
<text x="212.3" y="82.1">s4</text>
<text x="245.1" y="79.6">100n</text>
<text x="257.8" y="78.7">1F</text>
<text x="71" y="86">EL817S1(C)(TU)-F</text>
<text x="77.4" y="88.5">U103</text>
<text x="128.1" y="84.7">8MHz</text>
<text x="144.8" y="84.7">1M</text>
<text x="163.1" y="89.8">PC13</text>
<text x="163.1" y="84.7">PD1</text>
<text x="188.8" y="84.7">PA5</text>
<text x="188.8" y="87.2">PA6</text>
<text x="188.8" y="89.8">PA7</text>
<text x="212.3" y="87.2">s6</text>
<text x="212.3" y="89.8">s7</text>
<text x="212.3" y="84.7">s5</text>
<text x="239.3" y="89.8">GND</text>
<text x="252" y="89.8">GND</text>
<text x="63.5" y="92.3">R108</text>
<text x="63.5" y="94.8">100</text>
<text x="105.6" y="92.3">Y102</text>
<text x="106.8" y="94.8">32k</text>
<text x="119.9" y="91">GND</text>
<text x="128.9" y="94.8">20p</text>
<text x="163.1" y="92.3">PC14</text>
<text x="163.1" y="94.8">PC15</text>
<text x="188.8" y="92.3">PA8</text>
<text x="188.8" y="94.8">PA9</text>
<text x="228.6" y="90.7">Serial</text>
<text x="230.1" y="94.8">RXD</text>
<text x="97" y="101.2">GND</text>
<text x="128.3" y="97.4">C113</text>
<text x="163.1" y="99.9">PB0</text>
<text x="187.6" y="97.4">PA10</text>
<text x="187.6" y="99.9">PA11</text>
<text x="230.1" y="97.4">TXD</text>
<text x="73.6" y="103.7">+3V3</text>
<text x="95.2" y="107.5">R109</text>
<text x="105.4" y="107.5">C114</text>
<text x="106.1" y="105">12p</text>
<text x="163.1" y="102.5">PB1</text>
<text x="163.1" y="105">PB2</text>
<text x="163.1" y="107.5">PB3</text>
<text x="187.6" y="102.5">PA12</text>
<text x="187.6" y="105">PA13</text>
<text x="187.6" y="107.5">PA14</text>
<text x="251.4" y="102.5">+3V3</text>
<text x="27.2" y="111.1">SW101</text>
<text x="28.1" y="108.6">Term</text>
<text x="55.9" y="113.9">R110</text>
<text x="65" y="111.4">TJA1042T</text>
<text x="68.8" y="108.8">U105</text>
<text x="95.9" y="110.1">100</text>
<text x="127" y="113.6">LED</text>
<text x="163.1" y="110.1">PB4</text>
<text x="163.1" y="112.6">PB5</text>
<text x="187.6" y="110.1">PA15</text>
<text x="12.8" y="117.4">J103</text>
<text x="13.3" y="114.9">CAN</text>
<text x="45.1" y="117.7">4n7</text>
<text x="55.9" y="116.4">60</text>
<text x="66.5" y="119">CANH</text>
<text x="77.1" y="117.4" transform="rotate(-90 77.1 117.4)">VCC</text>
<text x="81.9" y="119">RXD</text>
<text x="82.2" y="116.4">TXD</text>
<text x="163.1" y="115.2">PB6</text>
<text x="163.1" y="117.7">PB7</text>
<text x="245.4" y="119">J102</text>
<text x="254.9" y="116.1" transform="rotate(-90 254.9 116.1)">VCC</text>
<text x="255.2" y="115.2">~{RESET}</text>
<text x="44.4" y="125.3">C115</text>
<text x="66.5" y="121.5">SPLIT</text>
<text x="66.5" y="124.1">CANL</text>
<text x="133.4" y="120.2">LED1</text>
<text x="133.4" y="122.8">LED2</text>
<text x="133.4" y="125.3">LED3</text>
<text x="163.1" y="125.3">PB10</text>
<text x="163.1" y="120.2">PB8</text>
<text x="163.1" y="122.8">PB9</text>
<text x="244.2" y="121.5">Debug</text>
<text x="254.7" y="120.2">SWCLK</text>
<text x="255" y="122.8">SWDIO</text>
<text x="256.9" y="125.3">SWO</text>
<text x="38.6" y="129.1">GND</text>
<text x="55.9" y="126.6">R112</text>
<text x="55.9" y="129.1">60</text>
<text x="77.1" y="127.8" transform="rotate(-90 77.1 127.8)">GND</text>
<text x="82.2" y="126.6">STB</text>
<text x="95.2" y="127.9">R111</text>
<text x="133.4" y="130.4">LED5</text>
<text x="133.4" y="127.9">LED4</text>
<text x="163.1" y="127.9">PB11</text>
<text x="163.1" y="130.4">PB12</text>
<text x="254.9" y="126.5" transform="rotate(-90 254.9 126.5)">GND</text>
<text x="133.4" y="132.9">LED6</text>
<text x="133.4" y="135.5">LED7</text>
<text x="163.1" y="132.9">PB13</text>
<text x="163.1" y="135.5">PB14</text>
<text x="74.2" y="139.3">GND</text>
<text x="133.4" y="138">LED8</text>
<text x="163.1" y="138">PB15</text>
<text x="178.7" y="141.7" transform="rotate(-90 178.7 141.7)">VSS</text>
<text x="181.2" y="141.7" transform="rotate(-90 181.2 141.7)">VSSA</text>
<text x="207" y="138">C116</text>
<text x="207" y="140.6">100n</text>
<text x="217.2" y="138">SW102</text>
<text x="217.2" y="140.6">Reset</text>
<text x="232.4" y="138">C117</text>
<text x="232.4" y="140.6">100n</text>
<text x="242.6" y="138">SW103</text>
<text x="242.6" y="140.6">User</text>
<text x="252" y="138">GND</text>
<text x="40.5" y="145.6">+3V3</text>
<text x="182.5" y="148.2">STM32F103CBTx</text>
<text x="182.5" y="145.6">U104</text>
<text x="175.8" y="155.8">GND</text>
<text x="201.2" y="153.3">GND</text>
<text x="226.6" y="153.3">GND</text>
<text x="31.7" y="159.6">U106</text>
<text x="44" y="158.3">SDA</text>
<text x="44" y="159.3" transform="rotate(-90 44 159.3)">VCC</text>
<text x="15.6" y="162.2">ATECC608B-MAVDA-S</text>
<text x="41.5" y="164.6" transform="rotate(-90 41.5 164.6)">EP</text>
<text x="44" y="163.4">SCL</text>
<text x="44" y="164.6" transform="rotate(-90 44 164.6)">GND</text>
<text x="71.1" y="166.6">H101</text>
<text x="83.8" y="166.6">H102</text>
<text x="96.5" y="166.6">H103</text>
<text x="109.2" y="166.6">H104</text>
<text x="41.1" y="178.7">GND</text>
<text x="66.5" y="178.7">GND</text>
<text x="79.2" y="178.7">GND</text>
<text x="91.9" y="178.7">GND</text>
<text x="104.6" y="178.7">GND</text>
</g>
<g font-size="1.8" fill="#a90000">
<text x="109.8" y="25.1">3</text>
<text x="122.5" y="25.1">2</text>
<text x="75.9" y="32.5" transform="rotate(-90 75.9 32.5)">3</text>
<text x="116.6" y="32.5" transform="rotate(-90 116.6 32.5)">1</text>
<text x="22.8" y="39.1">1</text>
<text x="22.8" y="36.6">2</text>
<text x="69.1" y="40.1">4</text>
<text x="81.8" y="40.1">1</text>
<text x="75.9" y="45.2" transform="rotate(-90 75.9 45.2)">2</text>
<text x="71.7" y="58.2">1</text>
<text x="84.4" y="58.2">4</text>
<text x="71.7" y="63.2">2</text>
<text x="84.4" y="63.2">3</text>
<text x="172.5" y="65.5" transform="rotate(-90 172.5 65.5)">1</text>
<text x="182.6" y="65.5" transform="rotate(-90 182.6 65.5)">9</text>
<text x="175" y="66.1" transform="rotate(-90 175 66.1)">24</text>
<text x="177.5" y="66.1" transform="rotate(-90 177.5 66.1)">36</text>
<text x="180.1" y="66.1" transform="rotate(-90 180.1 66.1)">48</text>
<text x="193" y="70.9">10</text>
<text x="71.7" y="75.9">3</text>
<text x="84.4" y="75.9">2</text>
<text x="160" y="75.9">44</text>
<text x="193" y="73.4">11</text>
<text x="193" y="75.9">12</text>
<text x="60.7" y="78.2" transform="rotate(-90 60.7 78.2)">3</text>
<text x="65" y="81">1</text>
<text x="71.7" y="81">4</text>
<text x="84.4" y="81">1</text>
<text x="160.6" y="81">5</text>
<text x="160.6" y="83.6">6</text>
<text x="193" y="78.5">13</text>
<text x="193" y="81">14</text>
<text x="193" y="83.6">15</text>
<text x="60.7" y="85.8" transform="rotate(-90 60.7 85.8)">2</text>
<text x="160.6" y="88.6">2</text>
<text x="193" y="86.1">16</text>
<text x="193" y="88.6">17</text>
<text x="160.6" y="91.2">3</text>
<text x="160.6" y="93.7">4</text>
<text x="193" y="91.2">29</text>
<text x="193" y="93.7">30</text>
<text x="160" y="98.8">18</text>
<text x="160" y="101.3">19</text>
<text x="193" y="96.3">31</text>
<text x="193" y="98.8">32</text>
<text x="193" y="101.3">33</text>
<text x="160" y="103.9">20</text>
<text x="160" y="106.4">39</text>
<text x="193" y="103.9">34</text>
<text x="193" y="106.4">37</text>
<text x="33.6" y="112.8">6</text>
<text x="75.9" y="112.5" transform="rotate(-90 75.9 112.5)">3</text>
<text x="160" y="109">40</text>
<text x="160" y="111.5">41</text>
<text x="193" y="109">38</text>
<text x="253.7" y="111.2" transform="rotate(-90 253.7 111.2)">1</text>
<text x="17.7" y="119.1">2</text>
<text x="26" y="115.3">5</text>
<text x="33.6" y="117.9">4</text>
<text x="64.1" y="117.9">7</text>
<text x="86.9" y="115.3">1</text>
<text x="86.9" y="117.9">4</text>
<text x="160" y="114">42</text>
<text x="160" y="116.6">43</text>
<text x="160" y="119.1">45</text>
<text x="262.2" y="114">3</text>
<text x="262.2" y="119.1">4</text>
<text x="17.7" y="121.7">1</text>
<text x="26" y="125.5">2</text>
<text x="33.6" y="122.9">3</text>
<text x="64.1" y="120.4">5</text>
<text x="64.1" y="122.9">6</text>
<text x="86.9" y="125.5">8</text>
<text x="160" y="124.2">21</text>
<text x="160" y="121.7">46</text>
<text x="262.2" y="121.7">2</text>
<text x="262.2" y="124.2">6</text>
<text x="33.6" y="128">1</text>
<text x="75.9" y="130.2" transform="rotate(-90 75.9 130.2)">2</text>
<text x="160" y="126.7">22</text>
<text x="160" y="129.3">25</text>
<text x="160" y="131.8">26</text>
<text x="253.7" y="129" transform="rotate(-90 253.7 129)">5</text>
<text x="160" y="134.4">27</text>
<text x="160" y="136.9">28</text>
<text x="177.5" y="144.8" transform="rotate(-90 177.5 144.8)">23</text>
<text x="180.1" y="144.2" transform="rotate(-90 180.1 144.2)">8</text>
<text x="42.9" y="154.4" transform="rotate(-90 42.9 154.4)">8</text>
<text x="48.8" y="157.2">5</text>
<text x="40.4" y="167.1" transform="rotate(-90 40.4 167.1)">9</text>
<text x="42.9" y="167.1" transform="rotate(-90 42.9 167.1)">4</text>
<text x="48.8" y="162.3">6</text>
</g>
<g font-size="1.8" fill="#0f0f0f">
<text x="269.2" y="42.8">BOOT0</text>
<text x="91.4" y="58.1">PROBE</text>
<text x="198.1" y="70.8">SENSE0</text>
<text x="151.2" y="75.9">BOOT0</text>
<text x="198.1" y="75.9">SENSE2</text>
<text x="198.1" y="73.3">SENSE1</text>
<text x="99.1" y="80.9">ACK</text>
<text x="198.1" y="78.4">SENSE3</text>
<text x="198.1" y="83.5">SENSE5</text>
<text x="198.1" y="80.9">SENSE4</text>
<text x="153.7" y="88.6">BTN</text>
<text x="198.1" y="86">SENSE6</text>
<text x="198.1" y="88.6">SENSE7</text>
<text x="151" y="98.7">PROBE</text>
<text x="153.6" y="101.3">ACK</text>
<text x="198.1" y="101.3">CAN_RX</text>
<text x="198.1" y="98.7">CAN_TX</text>
<text x="153.3" y="106.3">SWO</text>
<text x="153.8" y="103.8">STB</text>
<text x="198.1" y="106.3">SWCLK</text>
<text x="198.1" y="103.8">SWDIO</text>
<text x="104.1" y="112.7">CAN_TX</text>
<text x="153.8" y="114">SCL</text>
<text x="266.7" y="114">~{RST}</text>
<text x="153.7" y="116.5">SDA</text>
<text x="266.7" y="119">SWCLK</text>
<text x="91.4" y="125.4">STB 100</text>
<text x="104.1" y="120.3">CAN_RX</text>
<text x="266.7" y="121.6">SWDIO</text>
<text x="266.7" y="124.1">SWO</text>
<text x="202.9" y="129.5" transform="rotate(-90 202.9 129.5)">~{RST}</text>
<text x="228.3" y="129.5" transform="rotate(-90 228.3 129.5)">BTN</text>
<text x="53.3" y="157.1">SDA</text>
<text x="53.3" y="162.2">SCL</text>
</g>
<text font-size="1.8" fill="#009600" x="153.8" y="70.8">~{RST} 7</text>
<g font-size="1.8" fill="#725600">
<text x="204.5" y="93.7">File:</text>
<text x="209.7" y="93.7">probe.kicad_sch</text>
<text x="223.5" y="101.3">File:</text>
<text x="228.7" y="101.3">serial.kicad_sch</text>
<text x="127" y="142">File:</text>
<text x="132.2" y="142">led.kicad_sch</text>
</g>
</svg>
